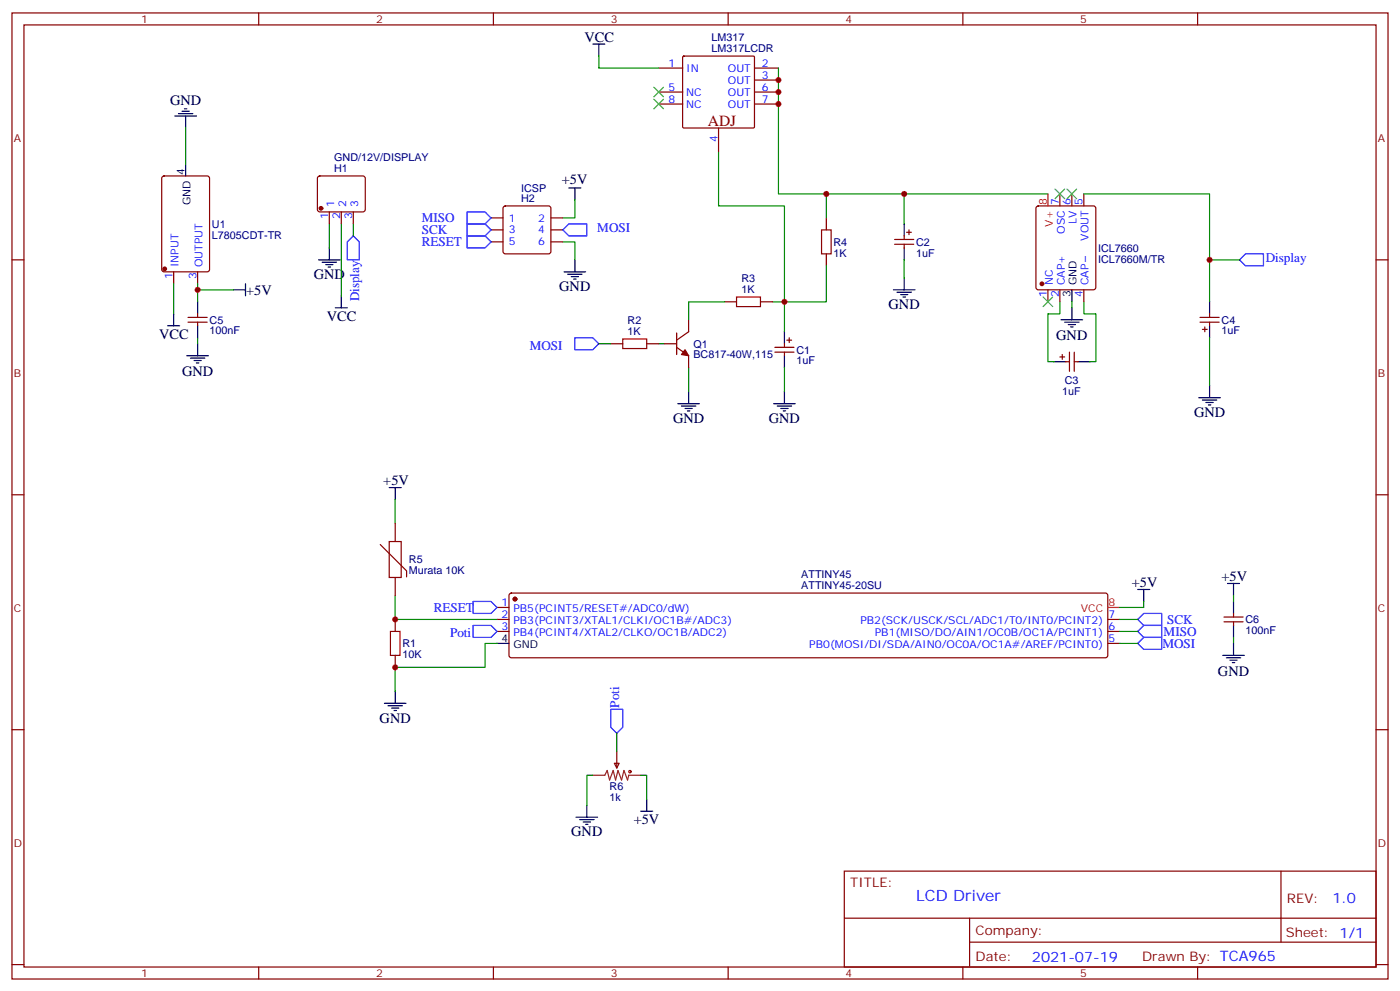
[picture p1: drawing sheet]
<svg xmlns="http://www.w3.org/2000/svg" width="412mm" height="292mm" viewBox="0 0 412 292" stroke-linecap="round" stroke-linejoin="round" font-family="sans-serif">
<g fill="none" stroke="#870000" stroke-width=".35">
<path d="M3.5 3.8h405.4v284.3h-405.4zM7.1 7.3h398.2v277.3h-398.2zM76.2 3.8v3.5M145.3 3.8v3.5M201.1 16.7l.3-.2 20.7 .1 .1 .3v20.6l-.3 .2-20.6-.1-.2-.3zM214.5 3.8v3.5M283.6 3.8v3.5M352.8 3.8v3.5M194 20h7.1M194 27.1h7.1M194 30.6h7.1M211.7 37.7v7"/>
<path d="M222.2 20h7.1M222.2 23.6h7.1M222.2 27.1h7.1M222.2 30.6h7.1M47.9 52l.4-.2h12.7l.7 .4v27.1l-.4 .7h-13l-.6-.5-.1-27zM93.7 52l.5-.2h12.7l.5 .2 .2 .5-.1 9.4-.6 .5-13-.1-.4-.6v-9.2zM312.2 57.1v3.5M315.7 57.1v3.5M319.3 57.1v3.5M3.5 76.5h3.6M97 62.4v3.5M100.5 62.4v3.5"/>
<path d="M104.1 62.4v3.5M144.6 64.1h3.6M144.6 67.7h3.6M144.6 71.2h3.6M148.4 60.8l.5-.2h12.7l.5 .2 .2 .5v12.7l-.3 .5-.4 .2h-12.7l-.5-.2-.2-.5v-12.7zM162.3 64.1h3.5M162.3 67.7h3.5M162.3 71.2h3.5M243.4 64.1v3.6M243.4 74.7v3.5M263.5 70.5h5.7M263.5 71.9h5.7"/>
<path d="M266.3 69.4v1.1M266.3 71.9v1.1M267.1 68.4h1.4M267.8 67.7v1.4M305.4 60.8l.5-.2h16.2l.5 .2 .2 .5v23.3l-.2 .5-.5 .2h-16.2l-.5-.2-.2-.5v-23.3zM405.3 76.5h3.6M51.2 80v3.5M55.4 94.8h5.6M55.4 93.4h5.6M58.2 80v3.5M58.2 92.4v1M58.2 94.8v1.1"/>
<path d="M199.3 98v6.4M202.8 94.1v3.5l-3.5 2.5M213.4 88.8h3.6M224 88.8h3.5M232.5 99.4v1.4M308.7 85.3v3.5M312.2 85.3v3.5M319.3 85.3v3.5M353.5 94.8h5.6M353.5 93.4h5.6M354.2 96.9h1.4M354.9 96.2v1.4"/>
<path d="M356.3 92.4v1M356.3 94.8v1.1M179.9 101.2h3.5M190.5 101.2h3.5M195.8 101.2h3.5M199.3 102.2l3.5 2.5v3.5M228.2 102.2h5.7M228.2 103.6h5.7M231.1 101.2v1M231.1 103.6v1.1M231.8 100.1h1.4M312.2 105.1h1.4"/>
<path d="M312.9 104.4v1.4M314 106.5h1M315 103.6v5.7M316.4 103.6v5.7M316.4 106.5h1.1M3.5 145.6h3.6M114.7 159.4h3.5v10.6h-3.5zM116.4 154.1v5.3M405.3 145.6h3.6M112 160.3l7.8 7.7v1.8M116.4 170v5.3M146.4 178.8h3.5"/>
<path d="M150.2 174.8l.4-.2h175l.5 .2 .2 .5v17.6l-.2 .5-.5 .2h-175l-.5-.2-.2-.5v-17.6zM116.4 182.3v3.5M116.4 192.9v3.5M146.4 182.3h3.5M146.4 185.8h3.5M326.3 182.3h3.5M326.3 185.8h3.5M326.3 189.4h3.5M360.5 183h5.7M360.5 181.6h5.7M363.4 180.6v1M363.4 183v1.1"/>
<path d="M3.5 214.8h3.6M405.3 214.8h3.6M181 224.6h1.4l-.7 1.5zM181.7 221.1v5M248.7 256.4h156.6v28.2h-156.6zM377.3 256.4v20.9M248.7 270.2h156.5M285.6 277.3h119.6M285.6 270.2v14.2M3.5 283.9h3.6M76.2 284.6v3.5M145.3 284.6v3.5"/>
<path d="M214.5 284.6v3.5M283.6 284.6v3.5M352.8 284.6v3.5M405.3 283.9h3.6"/>
</g>
<g fill="none" stroke="#008700" stroke-width=".35">
<path d="M176.4 16.5v3.5h17.6M54.7 37.7v10.6M229.3 20v37.1h37M169.3 58.8v5.3h-3.5M211.7 44.7v15.9h19.4v28.2h12.3v-10.6M243.4 57.1v7M308.7 57.1h-42.4v8.8M319.3 57.1h37v19.4M97 65.9v7.1M100.5 65.9v21.2M104.1 65.9v3.5M165.8 71.2h3.5v5.3"/>
<path d="M266.3 76.5v5.3M365.1 76.5h-8.8v12.3M51.2 83.5v8.9M58.2 83.5v5.3M58.2 99.4v1.8M58.2 85.3h10.6M213.4 88.8h-10.6v5.3M227.5 88.8h3.6v8.8M312.2 88.8v3.6h-3.5v14.1h1.7M315.7 88.8v1.8M319.3 88.8v3.6h3.5v14.1h-1.8M356.3 99.4v14.1"/>
<path d="M176.4 101.2h3.5M194 101.2h1.8M202.8 108.2v7.1M231.1 108.2v7.1M116.4 147v7.1M116.4 175.3v7h30M336.9 177v1.8h-7.1M363.4 175.3v1.7M146.4 189.4h-3.5v7h-26.5v7.1M329.8 185.8h5.3M329.8 182.3h5.3M329.8 189.4h5.3"/>
<path d="M363.4 187.6v1.8M181.7 215.8v5.3M174.6 228.2h-1.7v8.8M188.7 228.2h1.8v7"/>
</g>
<g fill="none" stroke="#000" stroke-width=".35">
<path d="M174.6 13h3.6M176.4 13v3.5M51.5 34.1h6.4M52.6 33.4h4.2M53.6 32.7h2.1M54.3 32h.7M54.7 34.1v3.6M54.7 48.3v3.5M167.6 55.3h3.5M169.3 55.3v3.5M93.8 76.5h6.4M94.9 77.2h4.2"/>
<path d="M96 77.9h2.1M96.7 78.6h.7M97 73v3.5M169.3 76.5v3.5M266.3 65.9v3.5M266.3 73v3.5M49.4 95.9h3.5M51.2 92.4v3.5M58.2 88.8v3.6M58.2 95.9v3.5M68.8 85.3h3.5M72.3 83.5v3.6"/>
<path d="M98.8 90.6h3.5M100.5 87.1v3.5M166.2 80h6.3M167.2 80.7h4.2M168.3 81.4h2.1M169 82.1h.7M231.1 97.6v3.6M263.2 85.3h6.3M264.2 86h4.3M265.3 86.7h2.1M266 87.4h.7M266.3 81.8v3.5"/>
<path d="M312.6 94.1h6.3M313.6 94.8h4.3M314.7 95.5h2.1M315.4 96.2h.7M315.7 85.3v3.5M315.7 90.6v3.5M356.3 88.8v3.6M356.3 95.9v3.5M55 104.7h6.4M56.1 105.4h4.2M57.1 106.1h2.2M57.9 106.8h.7"/>
<path d="M58.2 101.2v3.5M199.7 118.8h6.3M200.7 119.5h4.3M202.8 115.3v3.5M227.9 118.8h6.3M229 119.5h4.2M231.1 104.7v3.5M231.1 115.3v3.5M310.4 106.5h3.6M317.5 106.5h3.5M353.1 117.1h6.4M354.2 117.8h4.2"/>
<path d="M355.2 118.5h2.2M356 119.2h.7M356.3 113.5v3.6M201.8 120.2h2.1M202.5 120.9h.7M230 120.2h2.1M230.7 120.9h.7M114.7 143.5h3.5M116.4 143.5v3.5M335.1 173.5h3.6M336.9 173.5v3.5M361.6 171.7h3.5"/>
<path d="M363.4 171.7v3.6M363.4 177v3.6M146.4 189.4h3.5M360.2 192.9h6.3M361.2 193.6h4.3M362.3 194.3h2.1M363 195h.7M363.4 184.1v3.5M363.4 189.4v3.5M113.2 207h6.4M114.3 207.7h4.2M115.4 208.4h2.1"/>
<path d="M116.1 209.1h.7M116.4 203.5v3.5M172.9 237v3.5M188.7 238.8h3.6M190.5 235.2v3.6M169.7 240.5h6.3M170.7 241.2h4.3M171.8 241.9h2.1M172.5 242.6h.7"/>
</g>
<g fill="none" stroke="#00f" stroke-width=".35">
<path d="M104.1 69.4l1.7 1.8v5.3h-3.5v-5.3zM137.6 62.4h5.3l1.7 1.7-1.7 1.8h-5.3zM137.6 65.9h5.3l1.7 1.8-1.7 1.7h-5.3zM137.6 69.4h5.3l1.7 1.8-1.7 1.8h-5.3zM167.6 65.9h5.3v3.5h-5.3l-1.8-1.7zM365.1 76.5l1.8-1.8h5.3v3.5h-5.3zM169.3 99.4h5.3l1.8 1.8-1.8 1.7h-5.3zM139.3 177h5.3l1.8 1.8-1.8 1.8h-5.3zM139.3 184.1h5.3l1.8 1.7-1.8 1.8h-5.3zM335.1 189.4l1.8-1.8h5.3v3.5h-5.3zM335.1 185.8l1.8-1.7h5.3v3.5h-5.3zM335.1 182.3l1.8-1.7h5.3v3.5h-5.3z"/>
<path d="M179.9 208.8h3.5v5.3l-1.7 1.7-1.8-1.7z"/>
</g>
<g fill="#870000" stroke="#870000" stroke-width=".35">
<path d="M201.8 102.9l1 1.8-2.1-.3z"/>
<circle cx="151.7" cy="176.3" r=".53"/>
<circle cx="306.9" cy="83.5" r=".53"/>
<circle cx="48.5" cy="79.1" r=".53"/>
<circle cx="94.5" cy="61.3" r=".53"/>
</g>
<path d="M308.7 57.1v3.5M326.3 178.8h3.5" fill="none" stroke="#f00" stroke-width=".35"/>
<path d="M192.6 25.7l2.8 2.8M192.6 29.2l2.8 2.8M195.4 25.7l-2.8 2.8M195.4 29.2l-2.8 2.8M310.8 55.7l2.8 2.8M313.6 55.7l-2.8 2.8M314.3 55.7l2.8 2.8M317.1 55.7l-2.8 2.8M307.3 87.4l2.8 2.8M310.1 87.4l-2.8 2.8" fill="none" stroke="#3c3" stroke-width=".35"/>
<g fill="none" stroke="#a10000" stroke-width=".35">
<path d="M242 67.7h2.8v7h-2.8zM183.4 99.8h7.1v2.8h-7.1zM217 87.4h7v2.8h-7zM115 185.8h2.8v7.1h-2.8z"/>
<circle cx="185.6" cy="227.1" r=".35"/>
</g>
<path d="M174.6 228.2h3.6l.7-1.4 .7 2.8 1-2.8 .7 2.8 .7-2.8 1.1 2.8 .7-2.8 1.1 2.8 .3-1.4h3.5" fill="none" stroke="#8c2424" stroke-width=".35"/>
<g fill="#c00">
<circle cx="356.3" cy="76.5" r=".88"/>
<circle cx="231.1" cy="88.8" r=".88"/>
<circle cx="243.4" cy="57.1" r=".88"/>
<circle cx="266.3" cy="57.1" r=".88"/>
<circle cx="116.4" cy="182.3" r=".88"/>
<circle cx="116.4" cy="196.4" r=".88"/>
<circle cx="58.2" cy="85.3" r=".88"/>
<circle cx="229.3" cy="23.6" r=".88"/>
<circle cx="229.3" cy="27.1" r=".88"/>
<circle cx="229.3" cy="30.6" r=".88"/>
</g>
<text font-size="4.6" fill="#800" x="208.5" y="37">ADJ</text>
<text font-size="4.6" fill="#00f" x="269.9" y="265.2">LCD Driver</text>
<g font-size="4.2">
<text x="172.2" y="12.3">VCC</text>
<text x="50.1" y="31">GND</text>
<text x="165.5" y="54.3">+5V</text>
<text x="92.4" y="82.1">GND</text>
<text x="72.5" y="86.7">+5V</text>
<text x="164.7" y="85.7">GND</text>
<text x="96.3" y="94.5">VCC</text>
<text x="261.8" y="90.9">GND</text>
<text x="46.9" y="99.8">VCC</text>
<text x="311.1" y="100.1">GND</text>
<text x="53.6" y="110.7">GND</text>
<text x="198.3" y="124.5">GND</text>
<text x="226.5" y="124.5">GND</text>
<text x="351.7" y="122.7">GND</text>
<text x="112.9" y="142.8">+5V</text>
<text x="333.4" y="172.8">+5V</text>
<text x="359.8" y="171">+5V</text>
<text x="358.8" y="198.9">GND</text>
<text x="111.8" y="212.7">GND</text>
<text x="186.7" y="242.6">+5V</text>
<text x="168.3" y="246.2">GND</text>
</g>
<g font-size="4.2" fill="#00f">
<text x="392.5" y="265.7">1.0</text>
<text x="304" y="283">2021-07-19</text>
</g>
<g font-size="3.9" fill="#00f">
<text x="124.2" y="65.4">MISO</text>
<text x="124.2" y="68.9">SCK</text>
<text x="176" y="68.4">MOSI</text>
<text x="124.2" y="72.4">RESET</text>
<text x="372.8" y="77.2">Display</text>
<text x="105.8" y="88.7" transform="rotate(-90 105.8 88.7)">Display</text>
<text x="156.1" y="102.9">MOSI</text>
<text x="127.8" y="180">RESET</text>
<text x="343.8" y="183.6">SCK</text>
<text x="132.6" y="187.6">Poti</text>
<text x="342.4" y="190.6">MOSI</text>
<text x="342.8" y="187.1">MISO</text>
<text x="182.4" y="208.3" transform="rotate(-90 182.4 208.3)">Poti</text>
</g>
<g font-size="3.9" fill="#800">
<text x="250.5" y="261">TITLE:</text>
<text x="379.1" y="265.7">REV:</text>
<text x="287.4" y="275.2">Company:</text>
<text x="378.7" y="275.8">Sheet: 1/1</text>
<text x="287.4" y="282.9">Date:</text>
<text x="336.4" y="282.9">Drawn By: TCA965</text>
</g>
<g font-size="3.2" fill="#800">
<text x="41.6" y="6.8">1</text>
<text x="110.8" y="6.8">2</text>
<text x="179.9" y="6.8">3</text>
<text x="249.1" y="6.8">4</text>
<text x="318.2" y="6.8">5</text>
<text x="4.1" y="41.9">A</text>
<text x="405.9" y="41.9">A</text>
<text x="4.1" y="111.1">B</text>
<text x="405.9" y="111.1">B</text>
<text x="4.1" y="180.2">C</text>
<text x="405.9" y="180.2">C</text>
<text x="4.1" y="249.3">D</text>
<text x="405.9" y="249.3">D</text>
<text x="41.6" y="287.6">1</text>
<text x="110.8" y="287.6">2</text>
<text x="179.9" y="287.6">3</text>
<text x="249.1" y="287.6">4</text>
<text x="318.2" y="287.6">5</text>
</g>
<g font-size="3.2" fill="#000080">
<text x="209.6" y="15.3">LM317LCDR</text>
<text x="209.6" y="12.1">LM317</text>
<text x="98.4" y="47.5">GND/12V/DISPLAY</text>
<text x="98.4" y="50.7">H1</text>
<text x="153.5" y="59.5">H2</text>
<text x="153.5" y="56.4">ICSP</text>
<text x="62.4" y="70.3">L7805CDT-TR</text>
<text x="62.4" y="67">U1</text>
<text x="245.5" y="75.6">1K</text>
<text x="245.5" y="72.3">R4</text>
<text x="269.9" y="75.5">1uF</text>
<text x="269.9" y="72.3">C2</text>
<text x="323.5" y="77.3">ICL7660M/TR</text>
<text x="323.5" y="74.1">ICL7660</text>
<text x="218.4" y="83.1">R3</text>
<text x="218.4" y="86.4">1K</text>
<text x="61.7" y="95.3">C5</text>
<text x="184.9" y="95.5">R2</text>
<text x="359.8" y="95.3">C4</text>
<text x="61.7" y="98.4">100nF</text>
<text x="184.9" y="98.7">1K</text>
<text x="359.8" y="98.4">1uF</text>
<text x="204.3" y="105.5">BC817-40W,115</text>
<text x="204.3" y="102.3">Q1</text>
<text x="234.6" y="107.3">1uF</text>
<text x="234.6" y="104.1">C1</text>
<text x="313.6" y="112.9">C3</text>
<text x="312.9" y="116.4">1uF</text>
<text x="120.5" y="165.8">R5</text>
<text x="120.5" y="169">Murata 10K</text>
<text x="236" y="173.5">ATTINY45-20SU</text>
<text x="236" y="170.3">ATTINY45</text>
<text x="366.9" y="183.5">C6</text>
<text x="118.5" y="190.5">R1</text>
<text x="366.9" y="186.6">100nF</text>
<text x="118.5" y="193.7">10K</text>
<text x="179.6" y="232.6">R6</text>
<text x="179.6" y="235.8">1k</text>
</g>
<g font-size="3.2" fill="#00f">
<text x="196.9" y="19.7">1</text>
<text x="202.1" y="21.1">IN</text>
<text x="214.4" y="21.1">OUT</text>
<text x="224.4" y="19.7">2</text>
<text x="224.4" y="23.2">3</text>
<text x="196.9" y="26.7">5</text>
<text x="202.1" y="28.2">NC</text>
<text x="214.4" y="24.6">OUT</text>
<text x="214.4" y="28.2">OUT</text>
<text x="224.4" y="26.7">6</text>
<text x="196.9" y="30.3">8</text>
<text x="202.1" y="31.7">NC</text>
<text x="214.4" y="31.7">OUT</text>
<text x="224.4" y="30.3">7</text>
<text x="211.3" y="41.8" transform="rotate(-90 211.3 41.8)">4</text>
<text x="96.7" y="64.6" transform="rotate(-90 96.7 64.6)">1</text>
<text x="98.4" y="61.1" transform="rotate(-90 98.4 61.1)">1</text>
<text x="100.2" y="64.6" transform="rotate(-90 100.2 64.6)">2</text>
<text x="102" y="61.1" transform="rotate(-90 102 61.1)">2</text>
<text x="103.7" y="64.6" transform="rotate(-90 103.7 64.6)">3</text>
<text x="105.5" y="61.1" transform="rotate(-90 105.5 61.1)">3</text>
<text x="149.9" y="65.2">1</text>
<text x="158.5" y="65.2">2</text>
<text x="311.9" y="60.4" transform="rotate(-90 311.9 60.4)">7</text>
<text x="315.4" y="60.4" transform="rotate(-90 315.4 60.4)">6</text>
<text x="317.1" y="65.8" transform="rotate(-90 317.1 65.8)">LV</text>
<text x="318.9" y="60.4" transform="rotate(-90 318.9 60.4)">5</text>
<text x="149.9" y="68.7">3</text>
<text x="158.5" y="68.7">4</text>
<text x="313.6" y="68.8" transform="rotate(-90 313.6 68.8)">OSC</text>
<text x="320.7" y="70.9" transform="rotate(-90 320.7 70.9)">VOUT</text>
<text x="149.9" y="72.2">5</text>
<text x="158.5" y="72.2">6</text>
<text x="50.8" y="82.2" transform="rotate(-90 50.8 82.2)">1</text>
<text x="52.6" y="78.7" transform="rotate(-90 52.6 78.7)">INPUT</text>
<text x="57.9" y="82.2" transform="rotate(-90 57.9 82.2)">3</text>
<text x="59.6" y="78.7" transform="rotate(-90 59.6 78.7)">OUTPUT</text>
<text x="310.1" y="84" transform="rotate(-90 310.1 84)">NC</text>
<text x="313.6" y="84" transform="rotate(-90 313.6 84)">CAP+</text>
<text x="320.7" y="84" transform="rotate(-90 320.7 84)">CAP</text>
<text x="308.3" y="87.5" transform="rotate(-90 308.3 87.5)">1</text>
<text x="311.9" y="87.5" transform="rotate(-90 311.9 87.5)">2</text>
<text x="318.9" y="87.5" transform="rotate(-90 318.9 87.5)">4</text>
<text x="147.7" y="178.4">1</text>
<text x="147.7" y="182">2</text>
<text x="147.7" y="185.5">3</text>
<text x="151.2" y="180.2">PB5(PCINT5/RESET#/ADC0/dW)</text>
<text x="151.2" y="183.7">PB3(PCINT3/XTAL1/CLKI/OC1B#/ADC3)</text>
<text x="253.4" y="183.7">PB2(SCK/USCK/SCL/ADC1/T0/INT0/PCINT2)</text>
<text x="326.5" y="185.5">6</text>
<text x="326.5" y="182">7</text>
<text x="151.2" y="187.3">PB4(PCINT4/XTAL2/CLKO/OC1B/ADC2)</text>
<text x="238.4" y="190.8">PB0(MOSI/DI/SDA/AIN0/OC0A/OC1A#/AREF/PCINT0)</text>
<text x="257.7" y="187.3">PB1(MISO/DO/AIN1/OC0B/OC1A/PCINT1)</text>
<text x="326.5" y="189">5</text>
</g>
<g font-size="3.2">
<text x="54.3" y="51.6" transform="rotate(-90 54.3 51.6)">4</text>
<text x="56.1" y="60.4" transform="rotate(-90 56.1 60.4)">GND</text>
<text x="317.1" y="84" transform="rotate(-90 317.1 84)">GND</text>
<text x="315.4" y="87.5" transform="rotate(-90 315.4 87.5)">3</text>
<text x="147.7" y="189">4</text>
<text x="151.2" y="190.8">GND</text>
</g>
<g font-size="3.2" fill="#f00">
<text x="308.3" y="60.4" transform="rotate(-90 308.3 60.4)">8</text>
<text x="310.1" y="66.7" transform="rotate(-90 310.1 66.7)">V+</text>
<text x="326.5" y="178.4">8</text>
<text x="318.4" y="180.2">VCC</text>
</g>
</svg>
